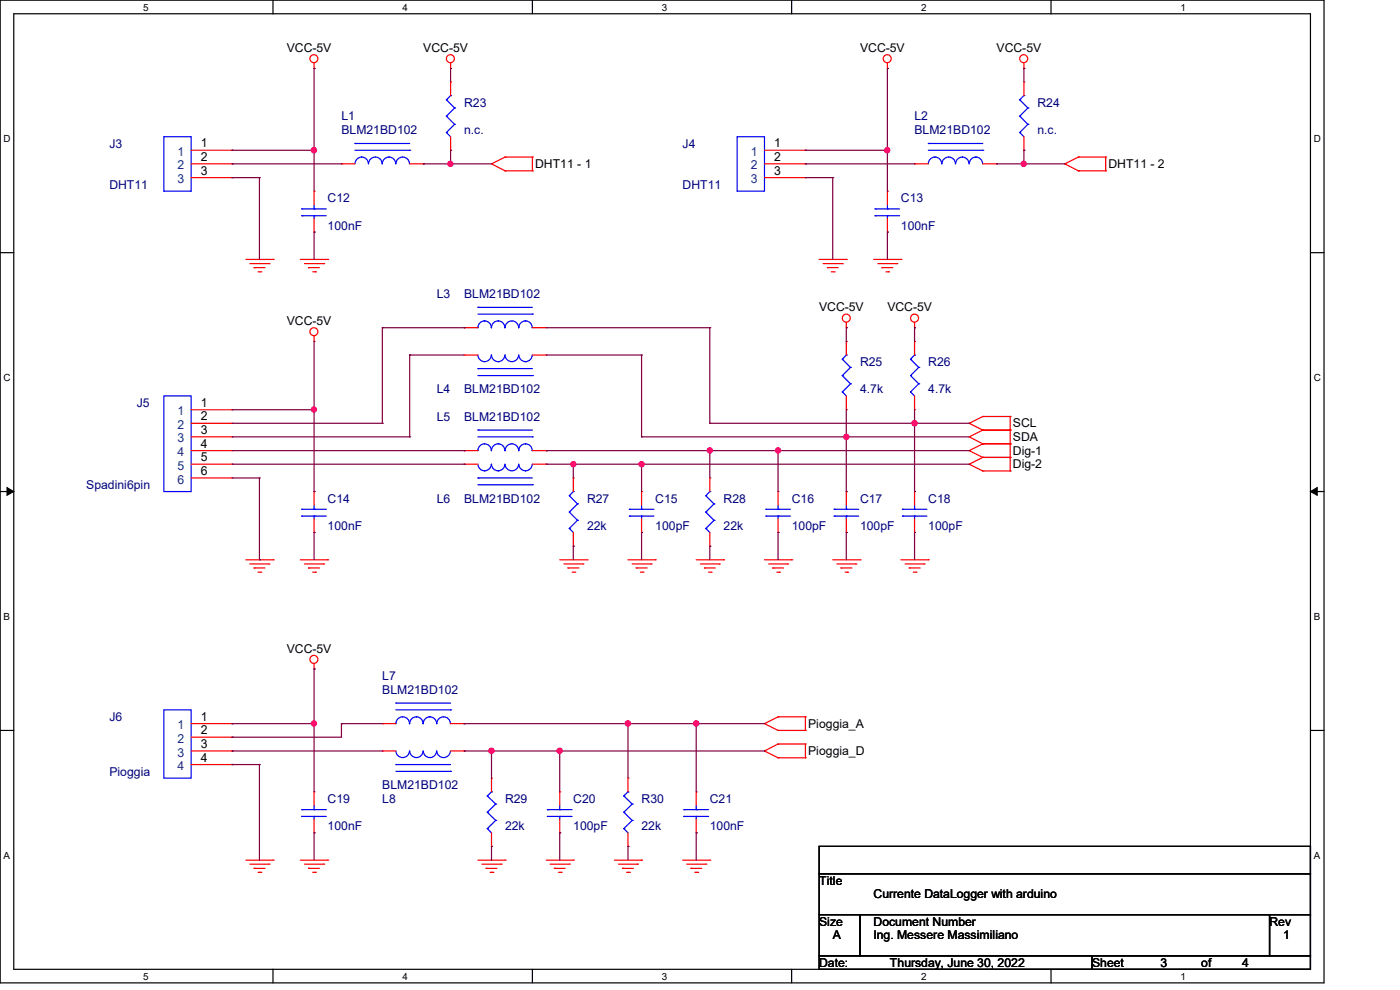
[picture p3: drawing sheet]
<svg xmlns="http://www.w3.org/2000/svg" width="297mm" height="210mm" viewBox="0 0 297 210" stroke-linecap="round" stroke-linejoin="round" font-family="sans-serif">
<path d="M0 0h280.9v208.5h-280.9zM2.9 2.9h275.1v202.7h-275.1z" fill="none" stroke="#000" stroke-width=".25"/>
<g fill="#fff">
<path d="M30.4 .3h1.1v2.4h-1.1z"/>
<path d="M30.4 205.9h1.1v2.3h-1.1z"/>
</g>
<path d="M57.9 0v2.9M57.9 205.6v2.9" fill="none" stroke="#000" stroke-width=".25"/>
<g fill="#fff">
<path d="M85.4 .3h1.1v2.4h-1.1z"/>
<path d="M85.4 205.9h1.1v2.3h-1.1z"/>
</g>
<path d="M112.9 0v2.9M112.9 205.6v2.9" fill="none" stroke="#000" stroke-width=".25"/>
<g fill="#fff">
<path d="M140.4 .3h1.2v2.4h-1.2z"/>
<path d="M140.4 205.9h1.2v2.3h-1.2z"/>
</g>
<path d="M167.9 0v2.9M167.9 205.6v2.9" fill="none" stroke="#000" stroke-width=".25"/>
<g fill="#fff">
<path d="M195.4 .3h1.2v2.4h-1.2z"/>
<path d="M195.4 205.9h1.2v2.3h-1.2z"/>
</g>
<path d="M223 0v2.9M223 205.6v2.9" fill="none" stroke="#000" stroke-width=".25"/>
<g fill="#fff">
<path d="M250.4 .3h1.2v2.4h-1.2z"/>
<path d="M250.4 205.9h1.2v2.3h-1.2z"/>
<path d="M.8 28.2h1.4v2.4h-1.4z"/>
<path d="M278.7 28.2h1.5v2.4h-1.5z"/>
<path d="M.8 78.9h1.4v2.3h-1.4z"/>
<path d="M278.7 78.9h1.5v2.3h-1.5z"/>
</g>
<path d="M0 53.6h2.9M278 53.6h2.9" fill="none" stroke="#000" stroke-width=".25"/>
<g fill="#fff">
<path d="M.8 129.6h1.3v2.3h-1.3z"/>
<path d="M278.7 129.6h1.4v2.3h-1.4z"/>
</g>
<path d="M0 104.3h2.9M278 104.3h2.9" fill="none" stroke="#000" stroke-width=".25"/>
<path d="M1.5 103.4l1.4 .9-1.4 .8zM278 104.3l1.4-.9v1.7z" fill="#000" stroke="#000" stroke-width=".21"/>
<g fill="#fff">
<path d="M.8 180.3h1.3v2.3h-1.3z"/>
<path d="M278.7 180.3h1.4v2.3h-1.4z"/>
</g>
<path d="M0 154.9h2.9M278 154.9h2.9M173.8 179.5h104.2v5.8h-104.2zM173.8 185.3h104.2v8.7h-104.2zM173.8 194h8.7v8.7h-8.7zM182.5 194h86.8v8.7h-86.8zM269.3 194h8.7v8.7h-8.7zM173.8 202.7h57.9v2.9h-57.9zM231.7 202.7h46.3v2.9h-46.3z" fill="none" stroke="#000" stroke-width=".25"/>
<g fill="none" stroke="#f00" stroke-width=".25">
<path d="M66.6 14.5h.1M66.6 13.3v1.2M95.6 14.5h.1M95.6 17.4h.1M95.6 13.3v1.2M95.6 17.4v2.9M188.3 14.5h.1M188.3 13.3v1.2M217.2 14.5h.1M217.2 17.4h.1M217.2 13.3v1.2M217.2 17.4v2.9"/>
<path d="M40.6 31.9h8.6M40.6 34.8h8.6M40.6 37.7h8.6M49.2 31.9h.1M49.2 34.8h.1M49.2 37.7h.1M72.4 34.8h.1M72.4 34.8h2.9M86.9 34.8h2.9M89.8 34.8h.1M95.6 31.9h.1M95.6 29v2.9"/>
<path d="M104.3 34.8h.1M104.3 34.8l2.8 1.4M107.1 33.3h.1M107.1 36.2h.1M107.1 33.3l-2.8 1.5M107.1 33.3h5.8M107.1 36.2h5.8M112.9 33.3h.1M112.9 36.2h.1M112.9 33.3v2.9M162.2 31.9h8.7M162.2 34.8h8.7"/>
<path d="M162.2 37.7h8.7M170.9 31.9h.1M170.9 34.8h.1M170.9 37.7h.1M194 34.8h.1M194 34.8h2.9M208.5 34.8h2.9M211.4 34.8h.1M217.2 31.9h.1M217.2 29v2.9M225.9 34.8h.1M225.9 34.8l2.9 1.4"/>
<path d="M228.8 33.3h.1M228.8 36.2h.1M228.8 33.3h5.8M228.8 36.2h5.8M228.8 33.3l-2.9 1.5M234.6 33.3h.1M234.6 36.2h.1M234.6 33.3v2.9M52.2 55h5.8M53 55.9h4.1M53.9 56.8h.1M53.9 56.8h2.3"/>
<path d="M54.7 57.7h.6M55.3 57.7h.1M57.1 55.9h.1M58 55h.1M63.7 55h5.8M64.6 55.9h4.1M65.4 56.8h.1M65.4 56.8h2.4M66.3 57.7h.6M66.6 49.2h.1M66.6 40.6h.1M66.6 40.6v2.9"/>
<path d="M66.6 46.4v2.8M66.9 57.7h.1M68.7 55.9h.1M69.5 55h.1M173.8 55h5.7M174.6 55.9h4.1M175.5 56.8h.1M175.5 56.8h2.3M176.4 57.7h.6M177 57.7h.1M178.7 55.9h.1M179.5 55h.1"/>
<path d="M185.3 55h5.8M186.2 55.9h4M187.1 56.8h.1M187.1 56.8h2.3M188 57.7h.5M188.3 49.2h.1M188.3 40.6h.1M188.3 40.6v2.9M188.3 46.4v2.8M188.5 57.7h.1M190.2 55.9h.1M191.1 55h.1"/>
<path d="M66.6 72.4h.1M66.6 71.2v1.2M98.5 69.5h.1M98.5 75.3h.1M98.5 69.5h2.9M98.5 75.3h2.9M112.9 69.5h3M112.9 75.3h3M115.9 69.5h.1M115.9 75.3h.1M179.5 69.5h.1M179.5 72.4h.1"/>
<path d="M179.5 68.4v1.1M179.5 72.4v2.9M194 69.5h.1M194 72.4h.1M194 68.4v1.1M194 72.4v2.9M40.6 98.5h8.6M40.6 95.6h8.6M40.6 86.9h8.6M40.6 89.8h8.6M40.6 92.7h8.6M49.2 86.9h.1"/>
<path d="M49.2 89.8h.1M49.2 92.7h.1M49.2 95.6h.1M49.2 98.5h.1M98.5 98.5h.1M98.5 95.6h.1M98.5 98.5h2.9M98.5 95.6h2.9M112.9 98.5h3M112.9 95.6h3M115.9 98.5h.1M115.9 95.6h.1"/>
<path d="M179.5 86.9h.1M179.5 84v2.9M194 86.9h.1M194 84v2.9M205.6 95.6h.1M205.6 98.5h.1M205.6 89.8h.1M205.6 92.7h.1M205.6 95.6l2.9 1.4M205.6 98.5l2.9 1.4M205.6 89.8l2.9 1.4M205.6 92.7l2.9 1.4"/>
<path d="M208.5 94.1h.1M208.5 97h.1M208.5 99.9h.1M208.5 88.3h.1M208.5 91.2h.1M208.5 94.1l-2.9 1.5M208.5 94.1h5.8M208.5 97h5.8M208.5 97l-2.9 1.5M208.5 99.9h5.8M208.5 88.3l-2.9 1.5M208.5 88.3h5.8"/>
<path d="M208.5 91.2h5.8M208.5 91.2l-2.9 1.5M214.3 94.1h.1M214.3 97h.1M214.3 99.9h.1M214.3 88.3h.1M214.3 91.2h.1M214.3 88.3v11.6M40.6 101.4h8.6M49.2 101.4h.1M52.2 118.7h5.8M53 119.6h4.1"/>
<path d="M57.1 119.6h.1M58 118.7h.1M63.7 118.7h5.8M64.6 119.6h4.1M66.6 112.9h.1M66.6 104.3h.1M66.6 104.3v2.8M66.6 110.1v2.8M68.7 119.6h.1M69.5 118.7h.1M118.7 118.7h5.8M119.6 119.6h4.1"/>
<path d="M121.6 115.9h.1M121.6 101.4h.1M121.6 101.4v2.9M121.6 112.9v3M123.7 119.6h.1M124.5 118.7h.1M133.2 118.7h5.8M134.1 119.6h4M136.1 112.9h.1M136.1 104.3h.1M136.1 104.3v2.8M136.1 110.1v2.8"/>
<path d="M138.1 119.6h.1M139 118.7h.1M147.7 118.7h5.8M148.6 119.6h4M150.6 115.9h.1M150.6 101.4h.1M150.6 101.4v2.9M150.6 112.9v3M152.6 119.6h.1M153.5 118.7h.1M162.2 118.7h5.8M163.1 119.6h4"/>
<path d="M165.1 112.9h.1M165.1 104.3h.1M165.1 104.3v2.8M165.1 110.1v2.8M167.1 119.6h.1M168 118.7h.1M176.7 118.7h5.8M177.5 119.6h4.1M179.5 112.9h.1M179.5 104.3h.1M179.5 104.3v2.8M179.5 110.1v2.8"/>
<path d="M181.6 119.6h.1M182.5 118.7h.1M191.1 118.7h5.8M192 119.6h4M194 112.9h.1M194 104.3h.1M194 104.3v2.8M194 110.1v2.8M196 119.6h.1M196.9 118.7h.1M53.9 120.5h.1M53.9 120.5h2.3"/>
<path d="M54.7 121.4h.6M55.3 121.4h.1M65.4 120.5h.1M65.4 120.5h2.4M66.3 121.4h.6M66.9 121.4h.1M120.5 120.5h.1M120.5 120.5h2.3M121.4 121.4h.5M121.9 121.4h.1M135 120.5h.1M135 120.5h2.3"/>
<path d="M135.8 121.4h.6M136.4 121.4h.1M149.4 120.5h.1M149.4 120.5h2.4M150.3 121.4h.6M150.9 121.4h.1M163.9 120.5h.1M163.9 120.5h2.3M164.8 121.4h.6M165.4 121.4h.1M178.4 120.5h.1M178.4 120.5h2.3"/>
<path d="M179.3 121.4h.5M179.8 121.4h.1M192.9 120.5h.1M192.9 120.5h2.3M193.8 121.4h.5M194.3 121.4h.1M40.6 159.3h8.6M40.6 153.5h8.6M40.6 156.4h8.6M49.2 153.5h.1M49.2 156.4h.1M49.2 159.3h.1"/>
<path d="M66.6 141.9h.1M66.6 140.8v1.1M81.1 159.3h.1M81.1 153.5h.1M81.1 159.3h2.9M81.1 153.5h2.9M95.6 159.3h2.9M95.6 153.5h2.9M98.5 159.3h.1M98.5 153.5h.1M162.2 153.5h.1M162.2 159.3h.1"/>
<path d="M162.2 153.5l2.9 1.4M162.2 159.3l2.9 1.4M165.1 152.1h.1M165.1 154.9h.1M165.1 157.8h.1M165.1 152.1l-2.9 1.4M165.1 152.1h5.8M165.1 154.9h5.8M165.1 157.8l-2.9 1.5M165.1 157.8h5.8M170.9 152.1h.1M170.9 154.9h.1"/>
<path d="M170.9 157.8h.1M170.9 152.1v2.8M170.9 157.8v2.9M40.6 162.2h8.6M49.2 162.2h.1M66.6 176.7h.1M66.6 168h.1M66.6 168v2.9M66.6 173.8v2.9M104.3 179.5h.1M104.3 165.1h.1M104.3 165.1v2.9"/>
<path d="M104.3 176.7v2.8M118.7 176.7h.1M118.7 168h.1M118.7 168v2.9M118.7 173.8v2.9M133.2 179.5h.1M133.2 165.1h.1M133.2 165.1v2.9M133.2 176.7v2.8M147.7 176.7h.1M147.7 168h.1M147.7 168v2.9"/>
<path d="M147.7 173.8v2.9M165.1 160.7h.1M165.1 160.7h5.8M170.9 160.7h.1M52.2 182.5h5.8M53 183.3h4.1M53.9 184.2h.1M53.9 184.2h2.3M54.7 185h.6M55.3 185h.1M57.1 183.3h.1M58 182.5h.1"/>
<path d="M63.7 182.5h5.8M64.6 183.3h4.1M65.4 184.2h.1M65.4 184.2h2.4M66.3 185h.6M66.9 185h.1M68.7 183.3h.1M69.5 182.5h.1M101.4 182.5h5.7M102.2 183.3h4.1M103.1 184.2h.1M103.1 184.2h2.3"/>
<path d="M104 185h.6M104.6 185h.1M106.3 183.3h.1M107.1 182.5h.1M115.9 182.5h5.7M116.7 183.3h4.1M117.6 184.2h.1M117.6 184.2h2.3M118.4 185h.6M119 185h.1M120.8 183.3h.1M121.6 182.5h.1"/>
<path d="M130.3 182.5h5.8M131.2 183.3h4.1M132.1 184.2h.1M132.1 184.2h2.3M132.9 185h.6M133.5 185h.1M135.3 183.3h.1M136.1 182.5h.1M144.8 182.5h5.8M145.7 183.3h4M146.6 184.2h.1M146.6 184.2h2.2"/>
<path d="M147.4 185h.6M148 185h.1M149.7 183.3h.1M150.6 182.5h.1"/>
<circle cx="66.6" cy="12.4" r=".85"/>
<circle cx="95.5" cy="12.4" r=".85"/>
<circle cx="188.2" cy="12.4" r=".85"/>
<circle cx="217.2" cy="12.4" r=".85"/>
<circle cx="66.6" cy="70.4" r=".85"/>
<circle cx="179.5" cy="67.5" r=".85"/>
<circle cx="194" cy="67.5" r=".85"/>
<circle cx="66.6" cy="139.9" r=".85"/>
</g>
<g fill="none" stroke="#00f" stroke-width=".25">
<path d="M34.8 29h5.8v11.6h-5.8zM75.3 34.8a1.43 1.43 0 0 1 1.5-1.5 1.43 1.43 0 0 1 1.3 1.5M75.3 30.4h.1M75.3 30.4h11.6M75.3 31.9h11.6M78.2 34.8a1.44 1.44 0 0 1 1.4-1.5 1.44 1.44 0 0 1 1.5 1.5 1.49 1.49 0 0 1 1.5-1.5h-.1a1.43 1.43 0 0 1 1.4 1.5M84 34.8a1.44 1.44 0 0 1 1.4-1.5 1.44 1.44 0 0 1 1.5 1.5M86.9 31.9h.1M94.7 28.1h.1M94.7 24.6h.1M94.7 21.2h.1M94.7 28.1l.9 .9"/>
<path d="M94.7 24.6l1.7 1.8M94.7 21.2l1.7 1.7M95.6 20.3h.1M95.6 20.3l-.9 .9M96.4 26.4h.1M96.4 22.9h.1M96.4 26.4l-1.7 1.7M96.4 22.9l-1.7 1.7M156.4 29h5.8v11.6h-5.8zM196.9 34.8a1.43 1.43 0 0 1 1.5-1.5 1.43 1.43 0 0 1 1.4 1.5M196.9 30.4h.1M196.9 30.4h11.6"/>
<path d="M196.9 31.9h11.6M199.8 34.8a1.44 1.44 0 0 1 1.5-1.5 1.44 1.44 0 0 1 1.4 1.5M202.7 34.8a1.43 1.43 0 0 1 1.5-1.5 1.43 1.43 0 0 1 1.4 1.5M205.6 34.8a1.43 1.43 0 0 1 1.5-1.5 1.43 1.43 0 0 1 1.3 1.5M208.5 31.9h.1M216.3 28.1h.1M216.3 24.6h.1M216.3 21.2h.1M216.3 28.1l.9 .9M216.3 24.6l1.8 1.8M216.3 21.2l1.8 1.7M217.2 20.3h.1"/>
<path d="M217.2 20.3l-.9 .9M218.1 26.4h.1M218.1 22.9h.1M218.1 26.4l-1.8 1.7M218.1 22.9l-1.8 1.7M64 44.3h.1M64 45.8h.1M64 44.3h5.2M64 45.8h5.2M66.6 45.8h.1M66.6 44.3h.1M66.6 43.5v.8"/>
<path d="M66.6 45.8v.6M185.6 44.3h.1M185.6 45.8h.1M185.6 44.3h5.2M185.6 45.8h5.2M188.3 45.8h.1M188.3 44.3h.1M188.3 43.5v.8M188.3 45.8v.6M101.4 69.5a1.42 1.42 0 0 1 1.4-1.4 1.42 1.42 0 0 1 1.4 1.4M101.4 65.2h.1M101.4 75.3a1.42 1.42 0 0 0 1.4 1.4 1.42 1.42 0 0 0 1.4-1.4"/>
<path d="M101.4 78.2h.1M101.4 65.2h11.5M101.4 66.6h11.5M101.4 79.7h11.5M101.4 78.2h11.5M104.3 69.5a1.42 1.42 0 0 1 1.4-1.4 1.42 1.42 0 0 1 1.4 1.4M104.3 75.3a1.42 1.42 0 0 0 1.4 1.4 1.42 1.42 0 0 0 1.4-1.4M107.1 69.5a1.44 1.44 0 0 1 1.5-1.4 1.44 1.44 0 0 1 1.4 1.4 1.58 1.58 0 0 1 1.5-1.4 1.42 1.42 0 0 1 1.4 1.4M107.1 75.3a1.46 1.46 0 0 0 1.5 1.4 1.46 1.46 0 0 0 1.5-1.4 1.42 1.42 0 0 0 1.4 1.4 1.42 1.42 0 0 0 1.4-1.4M112.9 66.6h.1M112.9 79.7h.1M178.7 79.7h.1"/>
<path d="M178.7 76.2h.1M178.7 79.7l1.7 1.7M178.7 76.2l1.7 1.7M179.5 75.3h.1M179.5 75.3l-.8 .9M180.4 77.9h.1M180.4 77.9l-1.7 1.8M193.2 79.7h.1M193.2 76.2h.1M193.2 79.7l1.7 1.7M193.2 76.2l1.7 1.7M194 75.3h.1"/>
<path d="M194 75.3l-.8 .9M194.9 77.9h.1M194.9 77.9l-1.7 1.8M34.8 84h5.8v20.3h-5.8zM101.4 98.5a1.42 1.42 0 0 0 1.4 1.4 1.42 1.42 0 0 0 1.4-1.4M101.4 95.6a1.42 1.42 0 0 1 1.4-1.5 1.42 1.42 0 0 1 1.4 1.5M101.4 91.2h.1M101.4 91.2h11.5M101.4 92.7h11.5M104.3 98.5a1.42 1.42 0 0 0 1.4 1.4 1.42 1.42 0 0 0 1.4-1.4M104.3 95.6a1.42 1.42 0 0 1 1.4-1.5 1.42 1.42 0 0 1 1.4 1.5M107.1 98.5a1.46 1.46 0 0 0 1.5 1.4 1.46 1.46 0 0 0 1.5-1.4 1.42 1.42 0 0 0 1.4 1.4 1.42 1.42 0 0 0 1.4-1.4"/>
<path d="M107.1 95.6a1.44 1.44 0 0 1 1.5-1.5 1.44 1.44 0 0 1 1.4 1.5 1.58 1.58 0 0 1 1.5-1.5 1.42 1.42 0 0 1 1.4 1.5M112.9 92.7h.1M178.7 83.1h.1M178.7 83.1l.8 .9M180.4 81.4h.1M180.4 81.4l-1.7 1.7M193.2 83.1h.1M193.2 83.1l.8 .9M194.9 81.4h.1M194.9 81.4l-1.7 1.7M64 108h.1M64 109.5h.1"/>
<path d="M64 108h5.2M64 109.5h5.2M66.6 109.5h.1M66.6 108h.1M66.6 107.1v.9M66.6 109.5v.6M101.4 101.4h.1M101.4 102.8h11.5M101.4 101.4h11.5M112.9 102.8h.1M120.8 112.1h.1M120.8 108.6h.1"/>
<path d="M120.8 105.2h.1M120.8 112.1l.8 .8M120.8 108.6l1.7 1.8M120.8 105.2l1.7 1.7M121.6 104.3h.1M121.6 104.3l-.8 .9M122.5 110.4h.1M122.5 106.9h.1M122.5 110.4l-1.7 1.7M122.5 106.9l-1.7 1.7M133.5 108h.1M133.5 109.5h.1"/>
<path d="M133.5 108h5.2M133.5 109.5h5.2M136.1 109.5h.1M136.1 108h.1M136.1 107.1v.9M136.1 109.5v.6M149.7 112.1h.1M149.7 108.6h.1M149.7 105.2h.1M149.7 112.1l.9 .8M149.7 108.6l1.8 1.8M149.7 105.2l1.8 1.7"/>
<path d="M150.6 104.3h.1M150.6 104.3l-.9 .9M151.5 110.4h.1M151.5 106.9h.1M151.5 110.4l-1.8 1.7M151.5 106.9l-1.8 1.7M162.5 108h.1M162.5 109.5h.1M162.5 108h5.2M162.5 109.5h5.2M165.1 109.5h.1M165.1 108h.1"/>
<path d="M165.1 107.1v.9M165.1 109.5v.6M177 108h.1M177 109.5h.1M177 108h5.2M177 109.5h5.2M179.5 109.5h.1M179.5 108h.1M179.5 107.1v.9M179.5 109.5v.6M191.4 108h.1M191.4 109.5h.1"/>
<path d="M191.4 108h5.2M191.4 109.5h5.2M194 109.5h.1M194 108h.1M194 107.1v.9M194 109.5v.6M34.8 150.6h5.8v14.5h-5.8zM84 159.3a1.44 1.44 0 0 0 1.4 1.4 1.44 1.44 0 0 0 1.5-1.4M84 153.5a1.44 1.44 0 0 1 1.4-1.4 1.44 1.44 0 0 1 1.5 1.4M84 149.1h.1M84 149.1h11.6M84 150.6h11.6"/>
<path d="M86.9 159.3a1.43 1.43 0 0 0 1.5 1.4h-.1a1.42 1.42 0 0 0 1.4-1.4M86.9 153.5a1.42 1.42 0 0 1 1.5-1.4h-.1a1.42 1.42 0 0 1 1.4 1.4M89.8 159.3a1.43 1.43 0 0 0 1.4 1.4 1.42 1.42 0 0 0 1.4-1.4M89.8 153.5a1.42 1.42 0 0 1 1.4-1.4 1.42 1.42 0 0 1 1.4 1.4M92.7 159.3a1.44 1.44 0 0 0 1.4 1.4 1.44 1.44 0 0 0 1.4-1.4M92.7 153.5a1.44 1.44 0 0 1 1.4-1.4 1.44 1.44 0 0 1 1.4 1.4M95.6 150.6h.1M64 171.7h.1M64 173.2h.1M64 171.7h5.2M64 173.2h5.2M66.6 173.2h.1"/>
<path d="M66.6 171.7h.1M66.6 170.9v.8M66.6 173.2v.6M84 162.2h.1M84 163.6h11.6M84 162.2h11.6M95.6 163.6h.1M103.4 175.8h.1M103.4 172.3h.1M103.4 168.8h.1M103.4 175.8l.9 .9M103.4 172.3l1.8 1.7"/>
<path d="M103.4 168.8l1.8 1.8M104.3 168h.1M104.3 168l-.9 .8M105.2 174h.1M105.2 170.6h.1M105.2 174l-1.8 1.8M105.2 170.6l-1.8 1.7M116.1 171.7h.1M116.1 173.2h.1M116.1 171.7h5.3M116.1 173.2h5.3M118.7 173.2h.1"/>
<path d="M118.7 171.7h.1M118.7 170.9v.8M118.7 173.2v.6M132.3 175.8h.1M132.3 172.3h.1M132.3 168.8h.1M132.3 175.8l.9 .9M132.3 172.3l1.8 1.7M132.3 168.8l1.8 1.8M133.2 168h.1M133.2 168l-.9 .8M134.1 174h.1"/>
<path d="M134.1 170.6h.1M134.1 174l-1.8 1.8M134.1 170.6l-1.8 1.7M145.1 171.7h.1M145.1 173.2h.1M145.1 171.7h5.2M145.1 173.2h5.2M147.7 173.2h.1M147.7 171.7h.1M147.7 170.9v.8M147.7 173.2v.6"/>
</g>
<g fill="none" stroke="#800040" stroke-width=".25">
<path d="M66.6 14.5h.1M66.6 14.5v26.1M95.6 14.5h.1M95.6 14.5v2.9M188.3 14.5h.1M188.3 14.5v26.1M217.2 14.5h.1M217.2 14.5v2.9M49.2 37.7h.1M49.2 31.9h.1M49.2 34.8h.1M49.2 37.7h5.8"/>
<path d="M49.2 31.9h17.4M49.2 34.8h23.2M55 37.7h.1M55 37.7v17.3M66.6 31.9h.1M89.8 34.8h.1M89.8 34.8h14.5M95.6 31.9h.1M95.6 34.8h.1M95.6 31.9v2.9M170.9 31.9h.1M170.9 34.8h.1"/>
<path d="M170.9 37.7h.1M170.9 37.7h5.8M170.9 31.9h17.4M170.9 34.8h23.1M176.7 37.7h.1M176.7 37.7v17.3M188.3 31.9h.1M211.4 34.8h.1M211.4 34.8h14.5M217.2 31.9h.1M217.2 34.8h.1M217.2 31.9v2.9"/>
<path d="M66.6 49.2h.1M66.6 49.2v5.8M188.3 49.2h.1M188.3 49.2v5.8M66.6 72.4v31.9M81.1 69.5h.1M81.1 69.5h17.4M81.1 69.5v20.3M86.9 75.3h.1M86.9 75.3h11.6M86.9 75.3v17.4M98.5 69.5h.1"/>
<path d="M115.9 75.3h20.2M115.9 69.5h34.7M136.1 75.3h.1M136.1 75.3v17.4M150.6 69.5h.1M150.6 69.5v20.3M179.5 69.5h.1M179.5 69.5v2.9M194 69.5h.1M194 69.5v2.9M49.2 98.5h49.3M49.2 95.6h49.3"/>
<path d="M49.2 86.9h17.4M49.2 92.7h37.7M49.2 89.8h31.9M66.6 86.9h.1M81.1 89.8h.1M86.9 92.7h.1M98.5 95.6h.1M98.5 98.5h.1M115.9 98.5h.1M115.9 95.6h.1M115.9 98.5h89.7M115.9 95.6h89.7"/>
<path d="M121.6 98.5h.1M121.6 98.5v2.9M136.1 98.5h.1M136.1 92.7h.1M136.1 98.5v5.8M136.1 92.7h69.5M150.6 95.6h.1M150.6 89.8h.1M150.6 95.6v5.8M150.6 89.8h55M165.1 95.6h.1M165.1 95.6v8.7"/>
<path d="M179.5 92.7h.1M179.5 86.9v17.4M194 89.8h.1M194 86.9v17.4M49.2 101.4h5.8M55 101.4h.1M55 118.7h.1M55 101.4v17.3M66.6 112.9h.1M66.6 104.3h.1M66.6 112.9v5.8M121.6 115.9h.1"/>
<path d="M121.6 115.9v2.8M136.1 112.9h.1M136.1 112.9v5.8M150.6 115.9h.1M150.6 115.9v2.8M165.1 112.9h.1M165.1 112.9v5.8M179.5 112.9h.1M179.5 104.3h.1M179.5 112.9v5.8M194 112.9h.1M194 104.3h.1"/>
<path d="M194 112.9v5.8M49.2 153.5h.1M49.2 156.4h.1M49.2 159.3h.1M49.2 153.5h17.4M49.2 159.3h31.9M66.6 141.9h.1M66.6 153.5h.1M66.6 141.9v26.1M72.4 153.5h.1M72.4 153.5h8.7M72.4 153.5v2.9h-23.2"/>
<path d="M98.5 153.5h.1M98.5 159.3h.1M98.5 153.5h63.7M98.5 159.3h63.7M104.3 159.3h.1M104.3 159.3v5.8M118.7 159.3h.1M118.7 159.3v8.7M133.2 153.5h.1M133.2 153.5v11.6M147.7 153.5h.1M147.7 153.5v14.5"/>
<path d="M49.2 162.2h.1M49.2 162.2h5.8M55 162.2h.1M55 162.2v20.3M66.6 176.7h.1M66.6 176.7v5.8M104.3 179.5h.1M104.3 179.5v3M118.7 176.7h.1M118.7 176.7v5.8M133.2 179.5h.1M133.2 179.5v3"/>
<path d="M147.7 176.7h.1M147.7 176.7v5.8"/>
</g>
<g fill="#f0f" stroke="#f0f" stroke-width=".25">
<circle cx="66.6" cy="31.9" r=".56"/>
<circle cx="95.5" cy="34.8" r=".55"/>
<circle cx="188.2" cy="31.9" r=".56"/>
<circle cx="217.2" cy="34.8" r=".55"/>
<circle cx="66.6" cy="86.9" r=".55"/>
<circle cx="121.6" cy="98.5" r=".55"/>
<circle cx="150.6" cy="95.5" r=".55"/>
<circle cx="165.1" cy="95.5" r=".55"/>
<circle cx="136.1" cy="98.5" r=".55"/>
<circle cx="66.6" cy="153.5" r=".55"/>
<circle cx="147.7" cy="153.5" r=".56"/>
<circle cx="133.2" cy="153.5" r=".56"/>
<circle cx="104.3" cy="159.3" r=".56"/>
<circle cx="118.7" cy="159.3" r=".56"/>
<circle cx="179.5" cy="92.7" r=".55"/>
<circle cx="194" cy="89.8" r=".56"/>
</g>
<g font-size="2.6">
<text x="60.8" y="11">VCC-5V</text>
<text x="89.8" y="11">VCC-5V</text>
<text x="182.5" y="11">VCC-5V</text>
<text x="211.4" y="11">VCC-5V</text>
<text x="42.6" y="31.2">1</text>
<text x="42.6" y="34.1">2</text>
<text x="113.5" y="35.6">DHT11 - 1</text>
<text x="164.2" y="31.2">1</text>
<text x="164.2" y="34.1">2</text>
<text x="235.2" y="35.6">DHT11 - 2</text>
<text x="42.6" y="37">3</text>
<text x="164.2" y="37">3</text>
<text x="60.8" y="69">VCC-5V</text>
<text x="173.8" y="66">VCC-5V</text>
<text x="188.3" y="66">VCC-5V</text>
<text x="42.6" y="86.3">1</text>
<text x="42.6" y="89.2">2</text>
<text x="42.6" y="92">3</text>
<text x="42.6" y="95">4</text>
<text x="214.9" y="90.7">SCL</text>
<text x="214.9" y="93.6">SDA</text>
<text x="42.6" y="97.8">5</text>
<text x="42.6" y="100.8">6</text>
<text x="214.9" y="96.5">Dig-1</text>
<text x="214.9" y="99.4">Dig-2</text>
<text x="60.8" y="138.4">VCC-5V</text>
<text x="42.6" y="152.9">1</text>
<text x="42.6" y="155.7">2</text>
<text x="171.4" y="154.4">Pioggia_A</text>
<text x="42.6" y="158.7">3</text>
<text x="42.6" y="161.5">4</text>
<text x="171.4" y="160.1">Pioggia_D</text>
<text x="173.8" y="187.7">Title</text>
<text x="185.3" y="190.6">Currente DataLogger with arduino</text>
<text x="173.8" y="196.3">Size</text>
<text x="185.3" y="196.3">Document Number</text>
<text x="269.3" y="196.3">Rev</text>
<text x="176.7" y="199.3">A</text>
<text x="185.3" y="199.3">Ing. Messere Massimiliano</text>
<text x="272.2" y="199.3">1</text>
<text x="173.8" y="205.1">Date:</text>
<text x="188.8" y="205.1">Thursday, June 30, 2022</text>
<text x="231.7" y="205.1">Sheet</text>
<text x="246.2" y="205.1">3</text>
<text x="254.8" y="205.1">of</text>
<text x="263.5" y="205.1">4</text>
</g>
<g font-size="2.6" fill="#000080">
<text x="98.5" y="22.6">R23</text>
<text x="220.1" y="22.6">R24</text>
<text x="72.4" y="25.5">L1</text>
<text x="72.4" y="28.4">BLM21BD102</text>
<text x="98.5" y="28.4">n.c.</text>
<text x="194" y="25.5">L2</text>
<text x="194" y="28.4">BLM21BD102</text>
<text x="220.1" y="28.4">n.c.</text>
<text x="23.2" y="31.3">J3</text>
<text x="144.8" y="31.3">J4</text>
<text x="23.2" y="40">DHT11</text>
<text x="144.8" y="40">DHT11</text>
<text x="69.5" y="42.9">C12</text>
<text x="191.1" y="42.9">C13</text>
<text x="69.5" y="48.7">100nF</text>
<text x="191.1" y="48.7">100nF</text>
<text x="92.7" y="63.2">L3</text>
<text x="98.5" y="63.2">BLM21BD102</text>
<text x="182.5" y="77.6">R25</text>
<text x="196.9" y="77.6">R26</text>
<text x="92.7" y="83.4">L4</text>
<text x="98.5" y="83.4">BLM21BD102</text>
<text x="182.5" y="83.4">4.7k</text>
<text x="196.9" y="83.4">4.7k</text>
<text x="29" y="86.3">J5</text>
<text x="92.7" y="89.2">L5</text>
<text x="98.5" y="89.2">BLM21BD102</text>
<text x="18.3" y="103.7">Spadini6pin</text>
<text x="69.5" y="106.6">C14</text>
<text x="92.7" y="106.6">L6</text>
<text x="98.5" y="106.6">BLM21BD102</text>
<text x="124.5" y="106.6">R27</text>
<text x="139" y="106.6">C15</text>
<text x="153.5" y="106.6">R28</text>
<text x="168" y="106.6">C16</text>
<text x="182.5" y="106.6">C17</text>
<text x="196.9" y="106.6">C18</text>
<text x="69.5" y="112.4">100nF</text>
<text x="124.5" y="112.4">22k</text>
<text x="139" y="112.4">100pF</text>
<text x="153.5" y="112.4">22k</text>
<text x="168" y="112.4">100pF</text>
<text x="182.5" y="112.4">100pF</text>
<text x="196.9" y="112.4">100pF</text>
<text x="81.1" y="144.2">L7</text>
<text x="81.1" y="147.2">BLM21BD102</text>
<text x="23.2" y="152.9">J6</text>
<text x="23.2" y="164.5">Pioggia</text>
<text x="81.1" y="167.4">BLM21BD102</text>
<text x="69.5" y="170.3">C19</text>
<text x="81.1" y="170.3">L8</text>
<text x="107.1" y="170.3">R29</text>
<text x="121.6" y="170.3">C20</text>
<text x="136.1" y="170.3">R30</text>
<text x="150.6" y="170.3">C21</text>
<text x="69.5" y="176.1">100nF</text>
<text x="107.1" y="176.1">22k</text>
<text x="121.6" y="176.1">100pF</text>
<text x="136.1" y="176.1">22k</text>
<text x="150.6" y="176.1">100nF</text>
</g>
<g font-size="2.6" fill="#004080">
<text x="37.7" y="33.1">1</text>
<text x="37.7" y="35.9">2</text>
<text x="159.3" y="33.1">1</text>
<text x="159.3" y="35.9">2</text>
<text x="37.7" y="38.9">3</text>
<text x="159.3" y="38.9">3</text>
<text x="37.7" y="88.1">1</text>
<text x="37.7" y="91">2</text>
<text x="37.7" y="93.9">3</text>
<text x="37.7" y="96.8">4</text>
<text x="37.7" y="99.7">5</text>
<text x="37.7" y="102.6">6</text>
<text x="37.7" y="154.7">1</text>
<text x="37.7" y="157.6">2</text>
<text x="37.7" y="160.5">3</text>
<text x="37.7" y="163.4">4</text>
</g>
<g font-size="2.1">
<text x="30.4" y="2.2">5</text>
<text x="85.4" y="2.2">4</text>
<text x="140.4" y="2.2">3</text>
<text x="195.4" y="2.2">2</text>
<text x="250.5" y="2.2">1</text>
<text x=".8" y="30.1">D</text>
<text x="278.7" y="30.1">D</text>
<text x=".8" y="80.8">C</text>
<text x="278.7" y="80.8">C</text>
<text x=".8" y="131.5">B</text>
<text x="278.7" y="131.5">B</text>
<text x=".8" y="182.2">A</text>
<text x="278.7" y="182.2">A</text>
<text x="30.4" y="207.8">5</text>
<text x="85.4" y="207.8">4</text>
<text x="140.4" y="207.8">3</text>
<text x="195.4" y="207.8">2</text>
<text x="250.5" y="207.8">1</text>
</g>
</svg>
